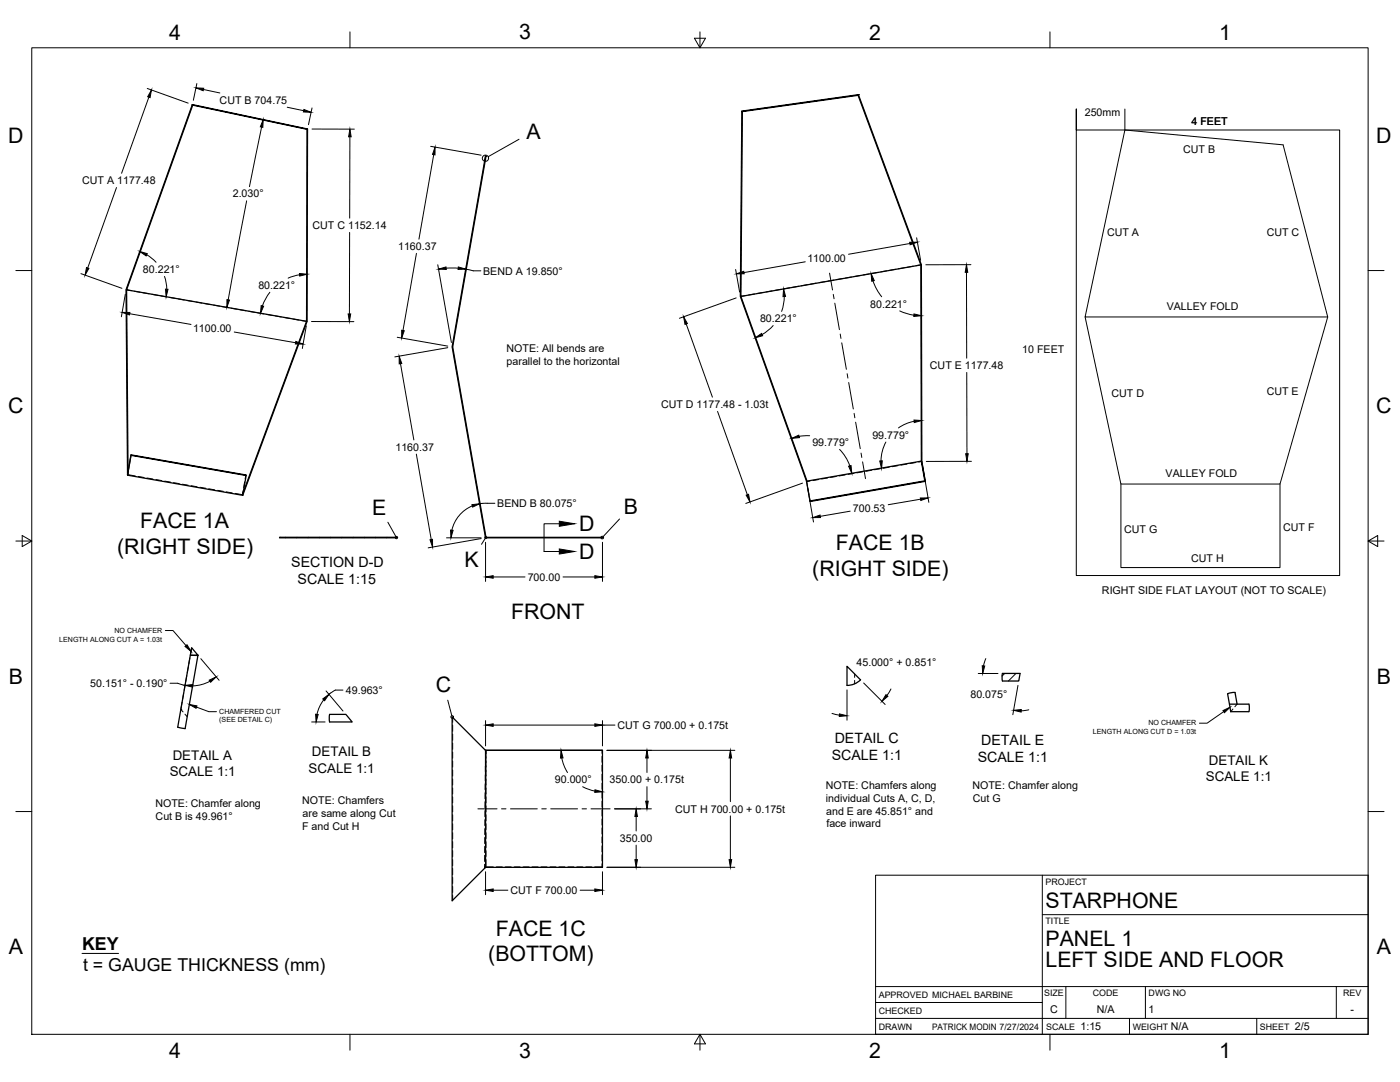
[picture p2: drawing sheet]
<svg xmlns="http://www.w3.org/2000/svg" width="559mm" height="432mm" viewBox="0 0 559 432" stroke-linecap="round" stroke-linejoin="round" font-family="sans-serif">
<!-- layer: Hidden -->
<g fill="none" stroke="#000" stroke-width=".4">
<path d="M76.8 41.7l-.1 .2M296.1 44.5h.2M193.5 63.9h.1M193.8 62.2l-.1 1.9M50.3 115.7l2.1 .3M53.6 116.2l2.3 .4M57.1 116.8l2.4 .4M60.6 117.5l2.4 .4M64.2 118.1l2.3 .4M67.7 118.7l2.3 .4M71.2 119.3l2.3 .4M74.7 119.9l2.3 .4"/>
<path d="M297.6 117.9l-2.1 .4M301.1 117.3l-2.3 .4M304.7 116.7l-2.4 .4M308.2 116.1l-2.4 .4M311.7 115.5l-2.3 .4M315.2 114.9l-2.3 .4M318.7 114.2l-2.3 .5M322.2 113.6l-2.3 .4M325.8 113l-2.4 .4M329.3 112.4l-2.4 .4M332.8 111.8l-2.3 .4M336.3 111.2l-2.3 .4"/>
<path d="M339.8 110.6l-2.3 .4M343.4 109.9l-2.4 .4M346.9 109.3l-2.4 .4M350.4 108.7l-2.4 .4M353.9 108.1l-2.3 .4M357.4 107.5l-2.3 .4M361 106.8l-2.4 .5M364.5 106.2l-2.4 .5M367.7 105.7l-2.1 .3M78.2 120.5l2.4 .4M81.7 121.2l2.4 .4M85.3 121.8l2.3 .4"/>
<path d="M88.8 122.4l2.3 .4M92.3 123l2.3 .4M95.8 123.6l2.3 .4M99.3 124.2l2.4 .5M102.8 124.8l2.4 .5M106.4 125.5l2.3 .4M109.9 126.1l2.3 .4M113.4 126.7l2.4 .4M116.9 127.3l2.4 .4M120.4 127.9l2.2 .4M50.9 189.4l3.1 .5M51.1 188.3v1.1"/>
<path d="M55.2 190.1l2.3 .5M58.7 190.8l2.3 .4M62.2 191.4l2.3 .4M65.7 192l2.4 .4M69.2 192.6l2.4 .4M72.7 193.2l2.4 .4M76.3 193.8l2.3 .4M79.8 194.5l2.3 .4M83.3 195.1l2.4 .4M86.8 195.7l2.4 .4M90.3 196.3l2.4 .4M97 195.8l-.1 1.9"/>
<path d="M97.1 196.6l-.3 .8-2.9-.5M97.6 192.3l-.4 2.4M98.1 189.5l-.2 1.6M321.9 192l.4 1.8M322.5 195l.4 2.3M323.1 198.5l.3 1.6M323.3 192l-1.3 .2M326.8 191.4l-2.4 .4M330.3 190.8l-2.3 .4M333.8 190.1l-2.3 .4M337.3 189.5l-2.3 .4M340.9 188.9l-2.4 .4"/>
<path d="M344.4 188.3l-2.4 .4M347.9 187.7l-2.4 .4M351.4 187l-2.3 .5M354.9 186.4l-2.3 .5M358.5 185.8l-2.4 .4M362 185.2l-2.4 .4M365.5 184.6l-2.4 .4M367.9 184.2l-1.2 .2M194 214.4l-.2 .2M76.5 258.5l-.5 2.9M73.3 276.7l-.4 2.3M73.9 273.2l-.4 2.3"/>
<path d="M74.5 269.6l-.4 2.4M75.2 266.1l-.5 2.4M75.8 262.6l-.4 2.3M341.1 269v1.3M341.1 271.5v1.4M72.2 283.1h.1M72.7 280.2l-.5 2.9 .9 1M73.8 285l.9 1M180.7 286.3v1.9M180.7 289.4v2.4M180.7 293v2.4M180.7 296.6v2.4"/>
<path d="M193.8 299.4l.2 .2M193.8 299.4l.2 3.1M193.8 299.4v1.5l.2-1.5v1.4M240.3 299.4v1.3M492.1 283l-.9 1M493.8 281l-.9 1M180.7 300.2v2.3M180.7 303.7v2.4M180.7 307.3v2.4M180.7 310.9v2.4M180.7 314.5v2.3M180.7 318v2.4"/>
<path d="M193.7 320v2.3M193.7 316.4v2.4M193.7 312.8v2.4M193.7 309.2v2.4M193.8 305.7v2.3M193.8 302.1v2.4M193.8 319.8v2.4M193.9 316.3l-.1 2.4M193.9 312.7v2.4M193.9 309.1v2.4M193.9 305.6v2.4M194 302v4.1"/>
<path d="M194 307.3v2.4M194 310.9v2.4M194 314.5v2.3M194 318v2.4M240.3 301.8v2.4M240.3 305.4v2.4M240.3 309v2.4M240.3 312.6v2.3M240.3 316.1v2.4M240.3 319.7v2.4M180.7 321.6v2.4M180.7 325.2v2.4"/>
<path d="M180.7 328.7v2.4M180.7 332.3v2.4M180.7 335.9v2.4M180.7 339.5v2.3M193.6 337.8l-.1 2.4M193.6 334.2v2.4M193.6 330.7v2.4M193.6 327.1v2.4M193.7 323.5l-.1 2.4M193.7 337.7v2.4M193.8 334.2l-.1 2.3M193.8 330.6v2.4"/>
<path d="M193.8 327v2.4M193.8 323.4v2.4M194 321.6v2.4M194 325.2v2.4M194 328.7v2.4M194 332.3v2.4M194 335.9v2.4M194 339.5v2.3M240.3 323.3v2.4M240.3 326.9v2.3M240.3 330.4v2.4M240.3 334v2.4"/>
<path d="M240.3 337.6v2.4M180.7 343v2.4M180.7 346.6v2.4M180.7 350.2v2.4M180.7 353.8v2.4M180.7 357.3v2M193.5 345v1.4M193.5 341.4v2.4M193.7 344.9v1.3M193.7 341.3v2.4M194 343v3M196.9 346l-3.1 .1"/>
<path d="M198.1 346h2.4M201.7 346h2.3M205.2 346h2.4M208.8 346h2.4M212.4 346h2.4M215.9 346h2.4M219.5 346h2.4M223.1 346h2.4M226.7 346h2.3M230.2 346h2.4M233.8 346h2.4M237.4 346h2.9"/>
<path d="M240.3 346l.2 .1M240.3 341.1v2.4M240.3 344.7v1.3"/>
</g>
<!-- layer: Visible -->
<g fill="none" stroke="#000" stroke-width=".51">
<path d="M342.5 38l25.1 67.7-71.9 12.6 .6-73.8-.2-.2M342.6 37.8l25.1 67.9 .2 78.5M76.7 41.9l.2 .1-26.4 73.7 71.9 12.5 .2-76.6M76.7 41.9h.1M76.8 41.7l45.9 9.8zM76.9 42l-.2-.1-26.4 73.8 .6 73.9 1.4-7.9M122.7 51.5l-.1 76.8-25.7 69.4M296.1 44.3l46.5-6.5-.1 .2-46.4 6.6zM296.1 44.5l-.6 73.8 26.4 73.7M50.5 115.7l.6 72.6M295.7 118.3l26.4 73.7M367.6 105.7l.1 78.3-45.8 8 1.4 7.9"/>
<path d="M122.4 128.2l-25.3 68.4M50.9 189.6l46 8.1M52.3 181.5l-1.4 7.9M98.3 189.8l-46-8.3 45.8 8-1.2 8.2M369.1 191.9l.2 .2-1.6-8.1 1.4 7.9-45.8 8 .1 .2 45.9-8M111.7 214.4h46.6l-.1 .2h-46.7zM193.8 214.4l46.7 .2h-46.7l-13.3-76.2 13.3-76h.2l-.2-.2 .2 .2-13.3 76 13.3 76M76.5 258.5l2.5 3h-3zM79 261.5v.1M338.1 265.9l5.4 5.4a7.7 7.7 0 0 1-5.4 2.2zM400.1 271.7v-3l7.1 .1-.6 3h-6.5M490 276.9l1.2 7.1h7.3v-3h-7.8"/>
<path d="M490 276.9l3-.6 .8 4.7M70.9 290.2l3 .6 5.1-29.2-3-.1-5.1 28.7M131.5 285.1h6.5l2.6 3h-9.1zM193.8 299.4h46.7v46.7h-46.7zM240.5 299.4h-46.7l-13.3-13.3v73.4l13.3-13.4"/>
</g>
<circle cx="342.6" cy="37.8" r=".25" fill="#000"/>
<!-- layer: Titleblock -->
<path d="M349.5 349.3h196.6v63.5h-196.6zM416 349.3v63.5M416 365h130.1M349.5 393.7h196.6M425.4 393.7v12.7M457.2 393.7v12.7M533.4 393.7v12.7M349.5 406.4h196.6M349.5 400.1h66.5M450.8 406.4v6.4M501.6 406.4v6.4" fill="none" stroke="#000" stroke-width=".4"/>
<!-- layer: Detail Boundary -->
<g fill="none" stroke="#000" stroke-width=".4">
<path d="M207.2 55.6l-12.3 6.9M154.8 208.4l3.2 5.7M193.7 214.9l-1.5 2.3M247.3 207.1l-6.6 7M178.7 279.4l1.6 6.2"/>
<circle cx="193.8" cy="63.1" r="1.24"/>
<circle cx="158.2" cy="214.5" r=".47"/>
<circle cx="193.9" cy="214.5" r=".42"/>
<circle cx="240.4" cy="214.5" r=".53"/>
<circle cx="180.5" cy="286.1" r=".5"/>
</g>
<!-- layer: FD_Dimensions -->
<g fill="none" stroke="#000" stroke-width=".4">
<path d="M58.8 35.3l16.3 5.9M59.4 38.8l-10.9 30.4M78.6 33.3l-1.4 6.7M81.2 35.7l6.6 1.4M104.4 50.7l-4.8 23.8M114.6 42.8l6.6 1.4M124.5 43.1l-1.4 6.7M124.5 51.5h16.9M139.7 54.6l-.1 32.5M171.9 58.4l20.1 3.5M46.5 74.8l-11.5 32.1M173.1 61.7l-5.9 33.8"/>
<path d="M98.4 80.1l-7.3 39.6M139.6 92.8l-.1 32.5M363.2 97.2l-24.5 4.3M365.9 94.9l1.6 9M32.3 109.2l16.4 5.9M50 117.4l-1.5 9M58.6 101.7l3.7 3M65.7 110.3l.7 2.9 .2 2.2M107.7 116.6l-1.7 2.6-1.3 2.9M119.6 109.6l-4.6 1.4M166.2 101.1l-5.4 30.8M174.7 105.7l5.5 31"/>
<path d="M178.1 107h4.8M185.9 107.4l3 .7h3M293.6 107.5l1.6 9M293.8 118.9l-22.6 8.1M313 118.3l-.2 3-.8 3M321.4 104.5l-24.5 4.3M348.5 112.1l1.6 3.7 1.8 2.6M385.8 108.7v34.2M387.5 105.6l-18 .1M51.8 125.2l24.4 4.3M93.5 132.5l24.5 4.3M122.3 130l-1.6 9.1"/>
<path d="M124.3 128.3l16.9 .1M158.6 134.6l20.1 3.5M178.7 138.7l-21.1 3.7M273.9 129.3l10.5 29.2M308.6 129.9l-2.1 2-2.3 1.6M359.1 124.1l2.8 1 2.9 .7M159.9 145.1l5.3 30.5M385.9 148.6l.1 32.5M286.4 164.2l11.9 33.2M323.2 173.9l-4.2 .2M335.1 179.3a18.1 18.1 0 0 1 4.1 6.6M353.6 176.4a16.3 16.3 0 0 0-2 7.5"/>
<path d="M364.9 168.1a16.3 16.3 0 0 0-6.3 2.7M166.2 181.2l5.9 34.1M320.3 192.8l-22.6 8.1M322.2 193.8l2.5 14.5M367.4 199.2l-12.9 2.2M368.3 185.9l2.4 14.6M387.7 184.1l-18 .1M178.2 214.6h13.8M188.5 201.9a13.8 13.8 0 0 0-8.1 9.7M192 214.9l-21.1 3.7M193.8 216.4v15.6M197.5 200.9l-6.1 .1"/>
<path d="M240.5 216.4v15.6M339.3 204l-11.9 2.1M196.8 230.3h12.7M224.7 230.3h12.7M67.9 272.7h3l3 .8M80.2 262.9l7.3 8.6M83.8 271.9a15.2 15.2 0 0 1-6.9 1.8M129.2 279.3a14.4 14.4 0 0 0-2.7 5.8M130.2 275.7l6.7 8.1M136.9 275.4h-3l-2.6 1.7M338.1 275.3v12.1M344.7 272.6l8.6 8.5"/>
<path d="M355.6 275l-1.6 2.5M390.5 268.8h7.8M393.5 262.8l-.9 2.9M406.3 273.5l-2 11.7M124.4 288.1h5.4M193.8 287.6v10.1M196.8 289.4h40.6M240.5 287.6v10.1M240.5 289.4h4.9M242.3 299.4h51M332.1 284.7l2.9 .7M410.6 283.3l-3 .4"/>
<path d="M224.2 302.5a16.5 16.5 0 0 0 2.3 5.8M232.6 314l2 .9 2.8 .8M258.2 302.5v5.8M258.2 313.9v5.8M291.5 302.5v17.4M245.3 322.8h14.7M253.9 325.8v5.8M253.9 337.3v5.8M291.5 325.6v17.5M193.8 347.9v9.1M196.8 355.3h5.9M231.6 355.3h5.8"/>
<path d="M240.5 347.9v9.1M242.3 346.1h51"/>
</g>
<g fill="#000" stroke="#000" stroke-width=".4">
<path d="M60.5 35.9l-.6 3-1-.3zM78.2 35.1l3.1 .1-.2 1zM105.1 47.7l-.2 3.1-1-.2zM121.3 43.7l2.9 1.1-3.1-.1zM139.7 51.5l.5 3.1h-1.1zM173.7 58.7l-.1 3.1-1-.2zM363.1 96.7l3.1-.1-2.9 1.1zM34.5 106.8l1 .3-1.5 2.7zM55.8 100.4l3 .8-.5 .9zM66 115.4l1.1 .1-.8 2.9zM90.6 119.6l1 .1-1 3zM119.5 109.2l3.1 .2-3 .8z"/>
<path d="M175 107.4l3-.9 .1 1zM182.9 106.5l3 .9-3.1 .1zM293.9 109.3l3-1 .1 1zM312.8 115.3l.7 3-1 .1zM347.7 109.2l1.3 2.8-1 .2zM385.8 105.6l.5 3.1h-1zM48.7 124.7h3.1l-.1 1zM104.2 122l1 .2-1.2 2.9zM118.1 136.3l2.9 1h-3.1zM139 125.3h1l-.5 3zM160.3 131.8l1.1 .2-1.1 2.9zM272.9 126.4l1.5 2.7-1 .4z"/>
<path d="M301.4 134.8l2.6-1.7 .4 .9zM364.8 125.3l3 .7-3.1 .3zM159.3 142.1l1.1 3-1.1 .1zM316 174.9l2.8-1.2 .3 .9zM364.8 167.6l3.1 .2-3 .8zM297.8 197.6l1-.3 .5 3zM338.7 186.1l1-.3 .3 3.1zM351.1 184l1-.1-.2 3.1zM367.3 198.7h3.1l-2.9 1zM385.4 181.1h1.1l-.5 3zM171.6 215.4l1-.2 .1 3.1zM179.8 211.5l1 .1-.8 3z"/>
<path d="M188.4 201.4l3-.4-2.8 1.4zM324.4 206.6l2.9-1.1 .2 1zM193.8 230.3l3-.6v1.1zM237.4 229.7l3.1 .6-3.1 .5zM73.9 273.5l3-.3v1zM83.5 271.4l2.8-1.3-2.2 2.2zM128.8 278.9l2.5-1.8-1.7 2.6zM353.6 277.2l.8 .7-2.4 2zM392 265.7l1 .1-.8 3zM126 285l1 .1-.8 3zM193.8 289.4l3-.5v1zM237.4 288.9l3.1 .5-3.1 .5z"/>
<path d="M335.1 284.9l3 .7-3.1 .3zM404.6 283.5l3-.3v1zM223.9 299.4l.8 3.1h-1zM237.5 315.2l3 .8-3.1 .2zM258.2 299.4l.5 3.1h-1zM257.7 319.7h1l-.5 3.1zM291.5 299.4l.5 3.1h-1zM253.9 322.8l.5 3h-1zM193.8 355.3l3-.5v1zM237.4 354.8l3.1 .5-3.1 .5zM253.4 343.1h1l-.5 3zM291 343.1h1l-.5 3z"/>
</g>
<!-- layer: Smart Centers -->
<g fill="none" stroke="#000" stroke-width=".4">
<path d="M331.1 109l1.2 6.7M332.6 117.5l.3 1.7M333.2 121l1.8 10.6M335.4 133.3l.3 1.8M336 136.8l1.8 10.6M338.1 149.1l.3 1.8M338.8 152.7l1.8 10.5M340.9 165l.3 1.7M341.5 168.5l1.9 10.5M343.7 180.8l.3 1.8M344.3 184.3l1.2 6.7M190.8 322.8h7.6"/>
<path d="M200.2 322.8h1.8M203.8 322.8h10.7M216.2 322.8h1.8M219.8 322.8h10.7M232.3 322.8h1.8M235.9 322.8h7.6"/>
</g>
<!-- layer: Border -->
<g fill="none" stroke="#000" stroke-width=".4">
<path d="M12.7 19.1h533.4v393.7h-533.4zM139.7 12.7v6.4M277.2 15.3h4.4l-2.2 3.8zM279.4 12.7v6.4M419.1 12.7v6.4M6.3 108h6.4M546.1 108h6.3M6.3 215.9h6.4M8.9 213.7l3.8 2.2-3.8 2.2zM546.1 215.9l3.8 2.2v-4.4l-3.8 2.2h6.3M6.3 323.9h6.4M546.1 323.9h6.3"/>
<path d="M139.7 412.8v6.3M279.4 412.8l2.2 3.8h-4.4zM279.4 412.8v6.3M419.1 412.8v6.3"/>
</g>
<!-- layer: Sketch2 -->
<path d="M429.6 51.9h105.1v177.8h-105.1zM429.6 43.5v8.4v-8.4M449 51.9l63.1 5.9 17.8 68.7h-96.8zM449 43.5v8.4M433.1 126.5l14.3 66.7h63.5l19-66.7M447.4 193.2v33.3h63.5v-33.3" fill="none" stroke="#000" stroke-width=".4"/>
<!-- layer: Notes -->
<path d="M32.7 380.5h14.6" fill="none" stroke="#000" stroke-width=".4"/>
<!-- layer: Leaders -->
<path d="M73.9 258l.7-.7 1.6 2.6zM75.6 281.1l3 .6-.3 1zM488.1 283.6l2.8-1.3-2.2 2.1z" fill="#000" stroke="#000" stroke-width=".4"/>
<path d="M66 251.6h3l5.3 6M78.4 282.2l5 1.8h3M488.4 284l-6.6 4.6h-3.1" fill="none" stroke="#000" stroke-width=".4"/>
<!-- layer: Hatching -->
<path d="M114.1 214.4l-.2 .2M118.6 214.4l-.2 .2M123.1 214.4l-.2 .2M127.6 214.4l-.2 .2M132.1 214.4l-.2 .2M136.5 214.4l-.1 .2M141.1 214.4l-.3 .2M145.5 214.4l-.2 .2M150 214.4l-.2 .2M154.5 214.4l-.2 .2M401 268.8l-1 1M405.5 268.8l-3 3" fill="none" stroke="#000" stroke-width=".4"/>
<!-- layer: Section Lines -->
<path d="M223.2 209h-6.1v11.1h6.1" fill="none" stroke="#000" stroke-width=".4"/>
<path d="M223.2 208l6.1 1-6.1 1zM223.2 219.1l6.1 1-6.1 1z" fill="#000" stroke="#000" stroke-width=".4"/>
<g font-size="8.5">
<text x="67.5" y="15.8">4</text>
<text x="207.2" y="15.7">3</text>
<text x="346.9" y="15.8">2</text>
<text x="486.6" y="15.8">1</text>
<text x="3.3" y="57">D</text>
<text x="210.2" y="55.3">A</text>
<text x="549.3" y="57">D</text>
<text x="3.3" y="165">C</text>
<text x="549.3" y="165">C</text>
<text x="148.5" y="205.5">E</text>
<text x="249" y="205.2">B</text>
<text x="55.9" y="210.8">FACE 1A</text>
<text x="231.2" y="212.1">D</text>
<text x="46.7" y="221.1">(RIGHT SIDE)</text>
<text x="333.7" y="219.6">FACE 1B</text>
<text x="185.4" y="226.1">K</text>
<text x="231.2" y="223.1">D</text>
<text x="324.2" y="229.9">(RIGHT SIDE)</text>
<text x="204" y="246.9">FRONT</text>
<text x="3.5" y="272.9">B</text>
<text x="549.6" y="272.9">B</text>
<text x="173.9" y="276.2">C</text>
<text x="417.3" y="362.5">STARPHONE</text>
<text x="197.9" y="373.4">FACE 1C</text>
<text x="417.3" y="377.5">PANEL 1</text>
<text x="3.5" y="380.9">A</text>
<text x="194.9" y="383.6">(BOTTOM)</text>
<text x="549.6" y="380.9">A</text>
<text x="417.3" y="386.1">LEFT SIDE AND FLOOR</text>
<text x="67.5" y="422.2">4</text>
<text x="207.2" y="422.1">3</text>
<text x="346.9" y="422.2">2</text>
<text x="486.6" y="422.2">1</text>
</g>
<g font-size="7.1">
<text x="32.7" y="379">KEY</text>
<text x="33.1" y="387.5">t = GAUGE THICKNESS (mm)</text>
</g>
<g font-size="5.7">
<text x="116.3" y="226.2">SECTION D-D</text>
<text x="118.8" y="233">SCALE 1:15</text>
<text x="333.2" y="296.4">DETAIL C</text>
<text x="391.6" y="297.2">DETAIL E</text>
<text x="332" y="303.3">SCALE 1:1</text>
<text x="390.2" y="304">SCALE 1:1</text>
</g>
<g font-size="5.3">
<text x="68.9" y="303.4">DETAIL A</text>
<text x="124.5" y="301.9">DETAIL B</text>
<text x="482.5" y="305.2">DETAIL K</text>
<text x="67.7" y="309.8">SCALE 1:1</text>
<text x="123.2" y="308.3">SCALE 1:1</text>
<text x="481.3" y="311.7">SCALE 1:1</text>
</g>
<g font-size="4.3">
<text x="87.7" y="41.4">CUT B 704.75</text>
<text x="433" y="46.1">250mm</text>
<text x="475.6" y="49.7">4 FEET</text>
<text x="472.2" y="60.9">CUT B</text>
<text x="32.8" y="73.5">CUT A 1177.48</text>
<text x="92.9" y="78.8">2.030°</text>
<text x="124.8" y="91.4">CUT C 1152.14</text>
<text x="441.9" y="94.3">CUT A</text>
<text x="505.6" y="94.2">CUT C</text>
<text x="158.9" y="99.8">1160.37</text>
<text x="322.2" y="104.5">1100.00</text>
<text x="57" y="109">80.221°</text>
<text x="192.9" y="109.6">BEND A 19.850°</text>
<text x="103.1" y="115.3">80.221°</text>
<text x="347.4" y="122.7">80.221°</text>
<text x="465.7" y="123.9">VALLEY FOLD</text>
<text x="303.4" y="128.6">80.221°</text>
<text x="77" y="132.5">1100.00</text>
<text x="202.2" y="140.6">NOTE: All bends are</text>
<text x="408" y="141.1">10 FEET</text>
<text x="202.2" y="145.7">parallel to the horizontal</text>
<text x="371.2" y="147.3">CUT E 1177.48</text>
<text x="443.7" y="158.3">CUT D</text>
<text x="505.6" y="157.7">CUT E</text>
<text x="263.9" y="162.8">CUT D 1177.48 - 1.03t</text>
<text x="157.8" y="179.9">1160.37</text>
<text x="324.3" y="178">99.779°</text>
<text x="348.2" y="175.1">99.779°</text>
<text x="465.2" y="190.2">VALLEY FOLD</text>
<text x="198.5" y="202.3">BEND B 80.075°</text>
<text x="340.4" y="204.2">700.53</text>
<text x="448.7" y="212.7">CUT G</text>
<text x="512.2" y="211.9">CUT F</text>
<text x="475.4" y="224.4">CUT H</text>
<text x="210.6" y="231.8">700.00</text>
<text x="439.8" y="237.1">RIGHT SIDE FLAT LAYOUT (NOT TO SCALE)</text>
<text x="341.9" y="265.6">45.000° + 0.851°</text>
<text x="36" y="274.2">50.151° - 0.190°</text>
<text x="138.1" y="276.9">49.963°</text>
<text x="387.3" y="278.4">80.075°</text>
<text x="246.5" y="290.9">CUT G 700.00 + 0.175t</text>
<text x="221.5" y="312.7">90.000°</text>
<text x="243.3" y="312.6">350.00 + 0.175t</text>
<text x="329.6" y="314.9">NOTE: Chamfers along</text>
<text x="388.2" y="314.9">NOTE: Chamfer along</text>
<text x="62" y="322.1">NOTE: Chamfer along</text>
<text x="120.6" y="320.8">NOTE: Chamfers</text>
<text x="329.6" y="320">individual Cuts A, C, D,</text>
<text x="388.3" y="320">Cut G</text>
<text x="62.1" y="327.2">Cut B is 49.961°</text>
<text x="120.8" y="325.9">are same along Cut</text>
<text x="269.5" y="324.3">CUT H 700.00 + 0.175t</text>
<text x="329.8" y="325.1">and E are 45.851° and</text>
<text x="120.6" y="331">F and Cut H</text>
<text x="247.4" y="336">350.00</text>
<text x="329.9" y="330.2">face inward</text>
<text x="203.8" y="356.8">CUT F 700.00</text>
<text x="419.2" y="404.2">C</text>
<text x="437.7" y="404.2">N/A</text>
<text x="458.4" y="404.2">1</text>
<text x="539" y="404.2">-</text>
<text x="431.3" y="411.1">1:15</text>
<text x="467.3" y="411.1">N/A</text>
<text x="516.9" y="411.1">2/5</text>
</g>
<g font-size="3.5">
<text x="417.3" y="353.1">PROJECT</text>
<text x="417.3" y="368.8">TITLE</text>
<text x="350.8" y="398.2">APPROVED MICHAEL BARBINE</text>
<text x="416.8" y="397.5">SIZE</text>
<text x="436.2" y="397.5">CODE</text>
<text x="458.4" y="397.5">DWG NO</text>
<text x="536.1" y="397.5">REV</text>
<text x="350.8" y="404.5">CHECKED</text>
<text x="350.8" y="410.9">DRAWN</text>
<text x="372" y="410.9">PATRICK MODIN 7/27/2024</text>
<text x="417.5" y="410.9">SCALE</text>
<text x="452.1" y="410.9">WEIGHT</text>
<text x="502.9" y="410.9">SHEET</text>
</g>
<g font-size="2.8">
<text x="23.6" y="256.1">LENGTH ALONG CUT A = 1.03t</text>
<text x="45.7" y="252.7">NO CHAMFER</text>
<text x="87.5" y="284.8">CHAMFERED CUT</text>
<text x="87.5" y="288.2">(SEE DETAIL C)</text>
<text x="436.2" y="292.9">LENGTH ALONG CUT D = 1.03t</text>
<text x="458.4" y="289.1">NO CHAMFER</text>
</g>
</svg>
